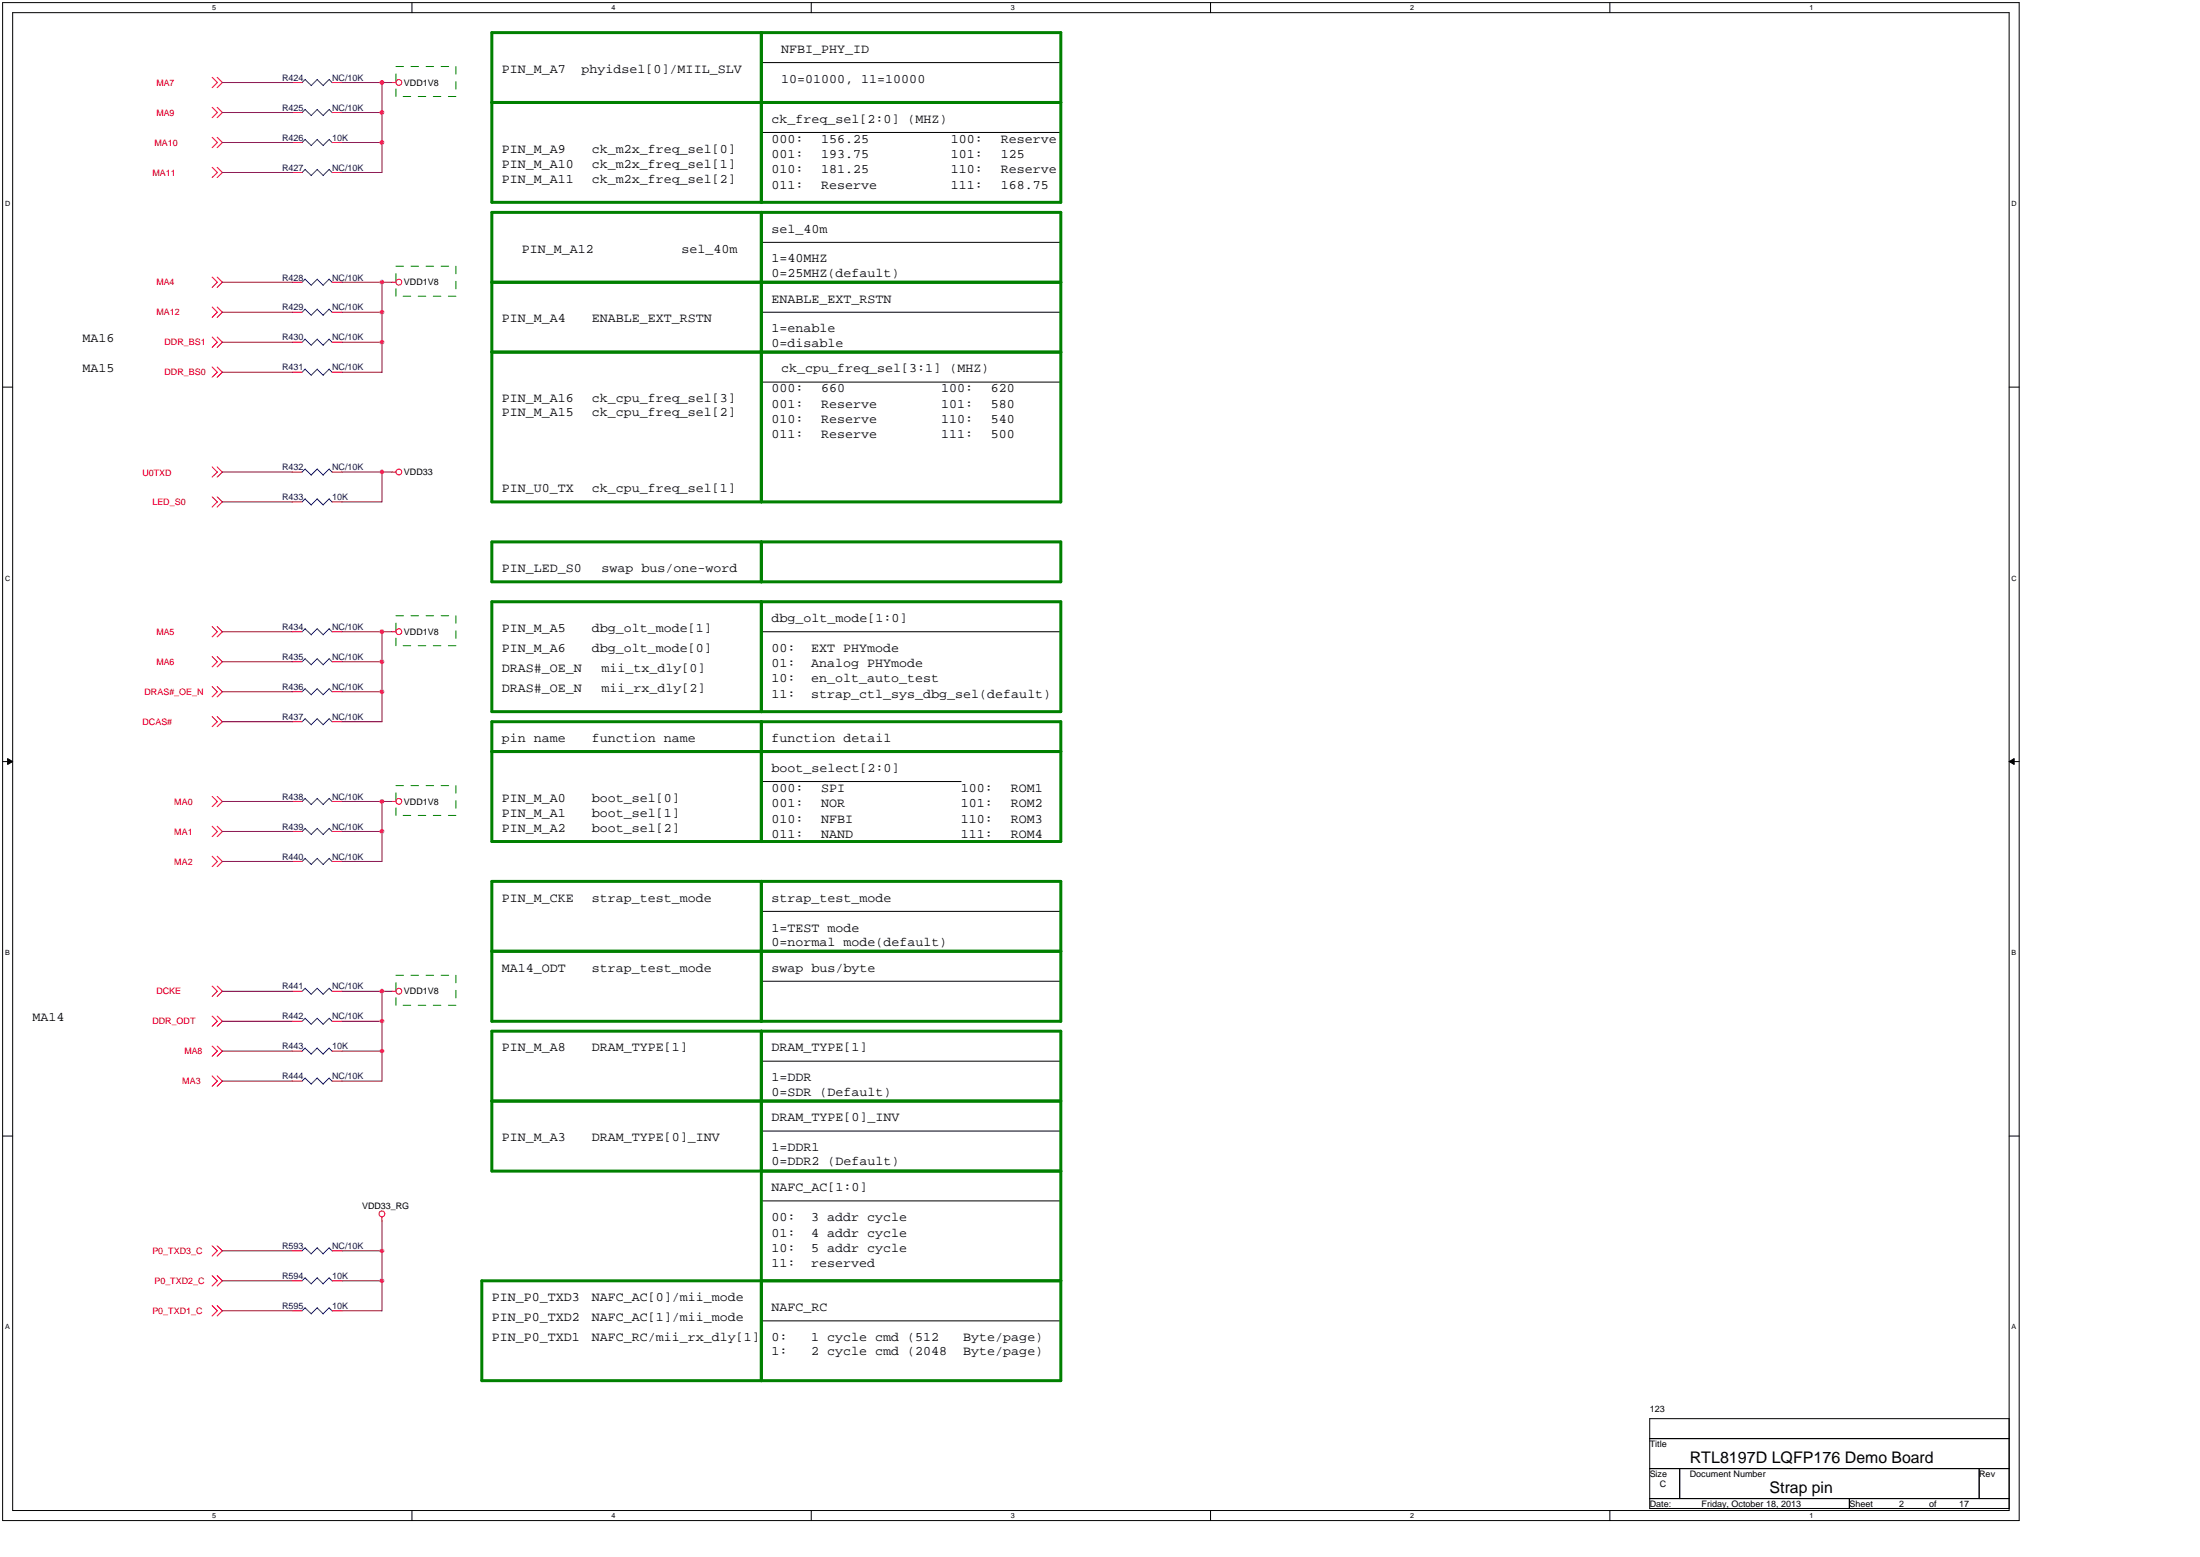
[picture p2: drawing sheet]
<svg xmlns="http://www.w3.org/2000/svg" width="297mm" height="210mm" viewBox="0 0 297 210" stroke-linecap="round" stroke-linejoin="round" font-family="sans-serif">
<path d="M.4 .4h271.9v204.6h-271.9zM1.7 1.7h269.2v201.9h-269.2z" fill="none" stroke="#000" stroke-width=".13"/>
<g fill="#fff">
<path d="M28.6 .5h.6v1.1h-.6z"/>
<path d="M28.6 203.8h.6v1h-.6z"/>
</g>
<path d="M55.6 .4v1.3M55.6 203.6v1.4" fill="none" stroke="#000" stroke-width=".13"/>
<g fill="#fff">
<path d="M82.5 .5h.5v1.1h-.5z"/>
<path d="M82.5 203.8h.5v1h-.5z"/>
</g>
<path d="M109.4 .4v1.3M109.4 203.6v1.4" fill="none" stroke="#000" stroke-width=".13"/>
<g fill="#fff">
<path d="M136.3 .5h.6v1.1h-.6z"/>
<path d="M136.3 203.8h.6v1h-.6z"/>
</g>
<path d="M163.3 .4v1.3M163.3 203.6v1.4" fill="none" stroke="#000" stroke-width=".13"/>
<g fill="#fff">
<path d="M190.2 .5h.5v1.1h-.5z"/>
<path d="M190.2 203.8h.5v1h-.5z"/>
</g>
<path d="M217.1 .4v1.3M217.1 203.6v1.4" fill="none" stroke="#000" stroke-width=".13"/>
<g fill="#fff">
<path d="M244 .5h.6v1.1h-.6z"/>
<path d="M244 203.8h.6v1h-.6z"/>
<path d="M.7 26.9h.7v1.1h-.7z"/>
<path d="M271.3 26.9h.7v1.1h-.7z"/>
<path d="M.7 77.4h.7v1.1h-.7z"/>
<path d="M271.3 77.4h.7v1.1h-.7z"/>
</g>
<path d="M.4 52.2h1.3M270.9 52.2h1.4" fill="none" stroke="#000" stroke-width=".13"/>
<g fill="#fff">
<path d="M.7 127.9h.6v1.1h-.6z"/>
<path d="M271.3 127.9h.6v1.1h-.6z"/>
</g>
<path d="M.4 102.7h1.3M1 102.3l.7 .4-.7 .4zM270.9 102.7l.7-.4v.8zM270.9 102.7h1.4" fill="none" stroke="#000" stroke-width=".13"/>
<path d="M1 102.3l.7 .4-.7 .4zM270.9 102.7l.7-.4v.8z" fill="#000"/>
<g fill="#fff">
<path d="M.7 178.4h.6v1h-.6z"/>
<path d="M271.3 178.4h.6v1h-.6z"/>
</g>
<g fill="none" stroke="#000" stroke-width=".13">
<path d="M102.7 8.4h40.4M102.7 17.9h40.4M102.7 32.7h40.4M102.7 51.5h40.4M102.7 42.1h40.4M102.7 85.2h40.4M102.7 105.4h26.9M102.7 132.3h40.4M102.7 122.9h40.4M.4 153.2h1.3M102.7 143.1h40.4M102.7 152.5h40.4"/>
<path d="M270.9 153.2h1.4M102.7 161.9h40.4M102.7 178.1h40.4M222.5 191.3h48.4v12.1h-48.4zM222.5 193.9h48.4M222.5 198h48.4M226.5 198v4M266.9 198v4M222.5 202h48.4M249.4 202v1.4"/>
</g>
<g fill="none" stroke="#008000" stroke-width=".4">
<path d="M66.3 4.4h76.8v22.9h-76.8zM66.3 13.8h76.8M102.7 4.4v22.9M66.3 28.6h76.8v39.1h-76.8zM66.3 38.1h76.8M102.7 28.6v39.1M66.3 47.5h76.8M66.3 73.1h76.8v5.3h-76.8zM102.7 73.1v5.3M66.3 97.3h76.8v16.1h-76.8zM66.3 81.1h76.8v14.8h-76.8zM102.7 81.1v14.8"/>
<path d="M102.7 97.3v16.1M66.3 101.3h76.8M66.3 118.8h76.8v18.9h-76.8zM102.7 118.8v18.9M66.3 128.2h76.8M102.7 139v47.1M66.3 148.4h76.8M143.1 157.9h-76.8v-18.9h76.8v47.1h-78.1v-13.4h78.1"/>
</g>
<g fill="none" stroke="#008000" stroke-width=".13" stroke-dasharray="1 1 1 1 1 1 1 1">
<path d="M53.4 9h8.1M53.4 13v-4M61.5 9v4M61.5 13h-8.1M53.4 35.9h8.1M53.4 39.9v-4M61.5 35.9v4M61.5 39.9h-8.1M53.4 83h8.1M53.4 87.1v-4.1M61.5 83v4.1M61.5 87.1h-8.1"/>
<path d="M53.4 105.9h8.1M53.4 109.9v-4M61.5 105.9v4M61.5 109.9h-8.1M53.4 131.5h8.1M53.4 135.5v-4M61.5 131.5v4M61.5 135.5h-8.1"/>
</g>
<g fill="none" stroke="#f00" stroke-width=".13">
<path d="M28.6 10.4l.7 .7-.7 .7M28.6 18.5l.7 .7-.7 .7M28.6 14.5l.7 .7-.7 .7M29.3 10.4l.7 .7-.7 .7M29.3 18.5l.7 .7-.7 .7M29.3 14.5l.7 .7-.7 .7M39.4 11.1h1.3M39.4 19.2h1.3M39.4 15.2h1.3M44.8 11.1h1.3M44.8 19.2h1.3M44.8 15.2h1.3"/>
<path d="M52.8 11.1h.6M28.6 22.6l.7 .7-.7 .6M28.6 37.4l.7 .7-.7 .6M29.3 22.6l.7 .7-.7 .6M29.3 37.4l.7 .7-.7 .6M39.4 38.1h1.3M39.4 23.3h1.3M44.8 38.1h1.3M44.8 23.3h1.3M52.8 38.1h.6M28.6 41.4l.7 .7-.7 .7M28.6 49.5l.7 .7-.7 .7"/>
<path d="M28.6 45.4l.7 .7-.7 .7M29.3 41.4l.7 .7-.7 .7M29.3 49.5l.7 .7-.7 .7M29.3 45.4l.7 .7-.7 .7M39.4 42.1h1.3M39.4 50.2h1.3M39.4 46.1h1.3M44.8 42.1h1.3M44.8 50.2h1.3M44.8 46.1h1.3M28.6 67l.7 .7-.7 .7M28.6 62.9l.7 .7-.7 .7"/>
<path d="M29.3 67l.7 .7-.7 .7M29.3 62.9l.7 .7-.7 .7M39.4 63.6h1.3M39.4 67.7h1.3M44.8 63.6h1.3M44.8 67.7h1.3M52.8 63.6h.6M28.6 96.6l.7 .7-.7 .7M28.6 92.6l.7 .7-.7 .7M28.6 84.5l.7 .7-.7 .7M28.6 88.5l.7 .7-.7 .7M29.3 96.6l.7 .7-.7 .7"/>
<path d="M29.3 92.6l.7 .7-.7 .7M29.3 84.5l.7 .7-.7 .7M29.3 88.5l.7 .7-.7 .7M39.4 85.2h1.3M39.4 89.2h1.3M39.4 97.3h1.3M39.4 93.3h1.3M44.8 85.2h1.3M44.8 89.2h1.3M44.8 97.3h1.3M44.8 93.3h1.3M52.8 85.2h.6"/>
<path d="M28.6 115.4l.7 .7-.7 .7M28.6 107.4l.7 .6-.7 .7M28.6 111.4l.7 .7-.7 .7M29.3 115.4l.7 .7-.7 .7M29.3 107.4l.7 .6-.7 .7M29.3 111.4l.7 .7-.7 .7M39.4 108h1.3M39.4 112.1h1.3M39.4 116.1h1.3M44.8 108h1.3M44.8 112.1h1.3M44.8 116.1h1.3"/>
<path d="M52.8 108h.6M28.6 132.9l.7 .7-.7 .7M28.6 137l.7 .7-.7 .7M29.3 132.9l.7 .7-.7 .7M29.3 137l.7 .7-.7 .7M39.4 133.6h1.3M39.4 137.7h1.3M44.8 133.6h1.3M44.8 137.7h1.3M52.8 133.6h.6M28.6 141l.7 .7-.7 .7M28.6 145l.7 .7-.7 .7"/>
<path d="M29.3 141l.7 .7-.7 .7M29.3 145l.7 .7-.7 .7M39.4 141.7h1.3M39.4 145.7h1.3M44.8 141.7h1.3M44.8 145.7h1.3M28.6 172l.7 .7-.7 .7M28.6 168l.7 .6-.7 .7M28.6 176l.7 .7-.7 .7M29.3 172l.7 .7-.7 .7M29.3 168l.7 .6-.7 .7M29.3 176l.7 .7-.7 .7"/>
<path d="M39.4 168.6h1.3M39.4 172.7h1.3M39.4 176.7h1.3M44.8 168.6h1.3M44.8 172.7h1.3M44.8 176.7h1.3M51.5 164.1v.5"/>
<circle cx="53.8" cy="11.1" r=".39"/>
<circle cx="53.8" cy="38" r=".39"/>
<circle cx="53.8" cy="63.6" r=".39"/>
<circle cx="53.8" cy="85.2" r=".39"/>
<circle cx="53.8" cy="108" r=".39"/>
<circle cx="53.8" cy="133.6" r=".39"/>
<circle cx="51.5" cy="163.6" r=".39"/>
</g>
<g fill="none" stroke="#00f" stroke-width=".13">
<path d="M41.1 10.7l.9 .8M41.2 18.8l-.5 .4M41.2 14.7l-.5 .5M41.2 10.7l-.5 .4M42.8 18.8l.8 .8M42.8 14.8l.8 .8M42.8 10.7l.8 .8M42.8 18.8l-.8 .8-.9-.8M42.8 14.7l-.8 .9-.9-.8M42.8 10.7l-.8 .8M44.4 18.8l.4 .4M44.4 14.8l.4 .4"/>
<path d="M44.4 10.7l.4 .4M44.4 18.8l-.8 .8M44.4 14.7l-.8 .9M44.4 10.7l-.8 .8M41.2 22.8l-.5 .5M41.2 37.6l-.5 .5M42.8 22.9l.8 .8M42.8 37.6l.8 .9M42.8 22.8l-.8 .9-.9-.8M42.8 37.6l-.8 .9-.9-.9M44.4 22.9l.4 .4M44.4 37.6l.4 .5"/>
<path d="M44.4 22.8l-.8 .9M44.4 37.6l-.8 .9M41.1 41.7l.9 .8M41.1 49.8l.9 .8M41.1 45.7l.9 .9M41.2 41.7l-.5 .4M41.2 49.8l-.5 .4M41.2 45.7l-.5 .4M42 50.6l.8-.8 .8 .8M42.8 41.7l.8 .8M42.8 45.7l.8 .9M42.8 41.7l-.8 .8"/>
<path d="M42.8 45.7l-.8 .8M44.4 41.7l.4 .4M44.4 49.8l.4 .4M44.4 45.7l.4 .5M44.4 41.7l-.8 .8M44.4 49.8l-.8 .8M44.4 45.7l-.8 .8M41.1 67.3l.9 .8M41.2 63.2l-.5 .4M41.2 67.2l-.5 .5M42.8 63.2l.8 .9M42.8 67.3l.8 .8"/>
<path d="M42.8 63.2l-.8 .9-.9-.9M42.8 67.2l-.8 .9M44.4 63.2l.4 .5M44.4 67.3l.4 .4M44.4 63.2l-.8 .8M44.4 67.2l-.8 .9M41.1 88.8l.9 .8M41.1 84.8l.9 .8M41.1 92.9l.9 .8M41.2 88.8l-.5 .4M41.2 84.7l-.5 .5M41.2 96.9l-.5 .4"/>
<path d="M41.2 92.8l-.5 .5M42 89.6l.8-.8 .8 .8M42 85.6l.8-.9 .8 .9M42.8 96.9l.8 .8M42.8 92.9l.8 .8M42.8 96.9l-.8 .8-.9-.8M42.8 92.8l-.8 .9M44.4 88.8l.4 .4M44.4 84.8l.4 .4M44.4 96.9l.4 .4M44.4 92.9l.4 .4M44.4 88.8l-.8 .8"/>
<path d="M44.4 84.7l-.8 .9M44.4 96.9l-.8 .8M44.4 92.8l-.8 .9M41.2 111.7l-.5 .4M41.2 115.7l-.5 .4M41.2 107.6l-.5 .4M42.8 111.7l.8 .8M42.8 115.7l.8 .9M42.8 107.6l.8 .9M42.8 111.7l-.8 .8-.9-.8M42.8 115.7l-.8 .9-.9-.9M42.8 107.6l-.8 .9-.9-.9"/>
<path d="M44.4 111.7l.4 .4M44.4 115.7l.4 .5M44.4 107.6l.4 .5M44.4 111.7l-.8 .8M44.4 115.7l-.8 .8M44.4 107.6l-.8 .9M41.2 133.2l-.5 .4M41.2 137.3l-.5 .4M42.8 133.2l.8 .9M42.8 137.3l.8 .8M42.8 133.2l-.8 .9-.9-.9M42.8 137.3l-.8 .8-.9-.8"/>
<path d="M44.4 133.2l.4 .5M44.4 137.3l.4 .4M44.4 133.2l-.8 .8M44.4 137.3l-.8 .8M41.1 141.3l.9 .8M41.1 145.3l.9 .9M41.2 141.3l-.5 .4M41.2 145.3l-.5 .4M42 142.1l.8-.8 .8 .8M42.8 145.3l.8 .9M42.8 145.3l-.8 .8M44.4 141.3l.4 .4"/>
<path d="M44.4 145.3l.4 .5M44.4 141.3l-.8 .8M44.4 145.3l-.8 .8M41.1 176.3l.9 .8M41.2 168.2l-.5 .4M41.2 172.2l-.5 .5M41.2 176.3l-.5 .4M42.8 168.2l.8 .9M42.8 172.3l.8 .8M42.8 176.3l.8 .8M42.8 168.2l-.8 .9-.9-.9M42.8 172.2l-.8 .9-.9-.8"/>
<path d="M42.8 176.3l-.8 .8M44.4 168.2l.4 .4M44.4 172.3l.4 .4M44.4 176.3l.4 .4M44.4 168.2l-.8 .8M44.4 172.2l-.8 .9M44.4 176.3l-.8 .8"/>
</g>
<g fill="none" stroke="#800040" stroke-width=".13">
<path d="M30 11.1h9.4M30 19.2h9.4M30 15.2h9.4M46.1 11.1h6.8M46.1 19.2h5.4M46.1 15.2h5.4M51.5 11.1v12.2h-5.4M30 23.3h9.4M30 38.1h9.4M46.1 38.1h6.8M51.5 38v12.2h-5.4M30 42.1h9.4"/>
<path d="M30 50.2h9.4M30 46.1h9.4M46.1 42.1h5.4M46.1 46.1h5.4M30 63.6h9.4M30 67.7h9.4M46.1 63.6h6.8M51.5 63.6v4.1h-5.4M30 85.2h9.4M30 89.2h9.4M30 97.3h9.4M30 93.3h9.4"/>
<path d="M46.1 85.2h6.8M46.1 89.2h5.4M46.1 93.3h5.4M51.5 85.1v12.2h-5.4M30 108h9.4M30 112.1h9.4M30 116.1h9.4M46.1 108h6.8M46.1 112.1h5.4M51.5 108v8.1h-5.4M30 137.7h9.4M30 133.6h9.4"/>
<path d="M46.1 133.6h6.8M46.1 137.7h5.4M51.5 133.6v12.1h-5.4M30 141.7h9.4M30 145.7h9.4M46.1 141.7h5.4M30 172.7h9.4M30 168.6h9.4M30 176.7h9.4M46.1 172.7h5.4M46.1 168.6h5.4M51.5 164.6v12.1h-5.4"/>
</g>
<circle cx="51.5" cy="19.2" r=".26" fill="#f0f"/>
<circle cx="51.5" cy="19.2" r=".26" fill="none" stroke="#f0f" stroke-width=".13"/>
<circle cx="51.5" cy="63.6" r=".26" fill="#f0f"/>
<circle cx="51.5" cy="63.6" r=".26" fill="none" stroke="#f0f" stroke-width=".13"/>
<circle cx="51.5" cy="141.7" r=".26" fill="#f0f"/>
<circle cx="51.5" cy="141.7" r=".26" fill="none" stroke="#f0f" stroke-width=".13"/>
<circle cx="51.5" cy="112.1" r=".26" fill="#f0f"/>
<circle cx="51.5" cy="112.1" r=".26" fill="none" stroke="#f0f" stroke-width=".13"/>
<circle cx="51.5" cy="11.1" r=".26" fill="#f0f"/>
<circle cx="51.5" cy="11.1" r=".26" fill="none" stroke="#f0f" stroke-width=".13"/>
<circle cx="51.5" cy="133.6" r=".26" fill="#f0f"/>
<circle cx="51.5" cy="133.6" r=".26" fill="none" stroke="#f0f" stroke-width=".13"/>
<circle cx="51.5" cy="38" r=".26" fill="#f0f"/>
<circle cx="51.5" cy="38" r=".26" fill="none" stroke="#f0f" stroke-width=".13"/>
<circle cx="51.5" cy="46.1" r=".26" fill="#f0f"/>
<circle cx="51.5" cy="46.1" r=".26" fill="none" stroke="#f0f" stroke-width=".13"/>
<circle cx="51.5" cy="93.2" r=".26" fill="#f0f"/>
<circle cx="51.5" cy="93.2" r=".26" fill="none" stroke="#f0f" stroke-width=".13"/>
<circle cx="51.5" cy="85.2" r=".26" fill="#f0f"/>
<circle cx="51.5" cy="85.2" r=".26" fill="none" stroke="#f0f" stroke-width=".13"/>
<circle cx="51.5" cy="15.2" r=".26" fill="#f0f"/>
<circle cx="51.5" cy="15.2" r=".26" fill="none" stroke="#f0f" stroke-width=".13"/>
<circle cx="51.5" cy="42.1" r=".26" fill="#f0f"/>
<circle cx="51.5" cy="42.1" r=".26" fill="none" stroke="#f0f" stroke-width=".13"/>
<circle cx="51.5" cy="89.2" r=".26" fill="#f0f"/>
<circle cx="51.5" cy="89.2" r=".26" fill="none" stroke="#f0f" stroke-width=".13"/>
<circle cx="51.5" cy="137.7" r=".26" fill="#f0f"/>
<circle cx="51.5" cy="137.7" r=".26" fill="none" stroke="#f0f" stroke-width=".13"/>
<circle cx="51.5" cy="108" r=".26" fill="#f0f"/>
<circle cx="51.5" cy="108" r=".26" fill="none" stroke="#f0f" stroke-width=".13"/>
<circle cx="51.5" cy="168.6" r=".26" fill="#f0f"/>
<circle cx="51.5" cy="168.6" r=".26" fill="none" stroke="#f0f" stroke-width=".13"/>
<circle cx="51.5" cy="172.7" r=".26" fill="#f0f"/>
<circle cx="51.5" cy="172.7" r=".26" fill="none" stroke="#f0f" stroke-width=".13"/>
<g font-size="2.2">
<text x="227.9" y="197.2">RTL8197D LQFP176 Demo Board</text>
<text x="238.6" y="201.3">Strap pin</text>
</g>
<g font-size="1.8">
<text x="67.7" y="9.8">PIN_M_A7</text>
<text x="78.4" y="9.8">phyidsel[0]/MIIL_SLV</text>
<text x="105.4" y="7.1">NFBI_PHY_ID</text>
<text x="105.4" y="11.2">10=01000, 11=10000</text>
<text x="104" y="16.5">ck_freq_sel[2:0] (MHZ)</text>
<text x="67.7" y="20.6">PIN_M_A9</text>
<text x="67.7" y="22.6">PIN_M_A10</text>
<text x="79.8" y="20.6">ck_m2x_freq_sel[0]</text>
<text x="79.8" y="22.6">ck_m2x_freq_sel[1]</text>
<text x="104" y="19.2">000:</text>
<text x="104" y="21.3">001:</text>
<text x="104" y="23.4">010:</text>
<text x="110.8" y="19.2">156.25</text>
<text x="110.8" y="21.3">193.75</text>
<text x="110.8" y="23.4">181.25</text>
<text x="128.2" y="19.2">100:</text>
<text x="128.2" y="21.3">101:</text>
<text x="128.2" y="23.4">110:</text>
<text x="135" y="19.2">Reserve</text>
<text x="135" y="21.3">125</text>
<text x="135" y="23.4">Reserve</text>
<text x="67.7" y="24.7">PIN_M_A11</text>
<text x="79.8" y="24.7">ck_m2x_freq_sel[2]</text>
<text x="104" y="25.5">011:</text>
<text x="110.8" y="25.5">Reserve</text>
<text x="128.2" y="25.5">111:</text>
<text x="135" y="25.5">168.75</text>
<text x="70.4" y="34.1">PIN_M_A12</text>
<text x="91.9" y="34.1">sel_40m</text>
<text x="104" y="35.4">1=40MHZ</text>
<text x="104" y="31.4">sel_40m</text>
<text x="104" y="37.3">0=25MHZ(default)</text>
<text x="104" y="40.8">ENABLE_EXT_RSTN</text>
<text x="11.1" y="46.2">MA16</text>
<text x="67.7" y="43.5">PIN_M_A4</text>
<text x="79.8" y="43.5">ENABLE_EXT_RSTN</text>
<text x="104" y="44.8">1=enable</text>
<text x="104" y="46.7">0=disable</text>
<text x="11.1" y="50.2">MA15</text>
<text x="104" y="52.9">000:</text>
<text x="105.4" y="50.2">ck_cpu_freq_sel[3:1] (MHZ)</text>
<text x="110.8" y="52.9">660</text>
<text x="126.9" y="52.9">100:</text>
<text x="133.6" y="52.9">620</text>
<text x="67.7" y="54.2">PIN_M_A16</text>
<text x="67.7" y="56.1">PIN_M_A15</text>
<text x="79.8" y="54.2">ck_cpu_freq_sel[3]</text>
<text x="79.8" y="56.1">ck_cpu_freq_sel[2]</text>
<text x="104" y="55">001:</text>
<text x="104" y="57">010:</text>
<text x="104" y="59.1">011:</text>
<text x="110.8" y="55">Reserve</text>
<text x="110.8" y="57">Reserve</text>
<text x="110.8" y="59.1">Reserve</text>
<text x="126.9" y="55">101:</text>
<text x="126.9" y="57">110:</text>
<text x="126.9" y="59.1">111:</text>
<text x="133.6" y="55">580</text>
<text x="133.6" y="57">540</text>
<text x="133.6" y="59.1">500</text>
<text x="67.7" y="66.4">PIN_U0_TX</text>
<text x="79.8" y="66.4">ck_cpu_freq_sel[1]</text>
<text x="67.7" y="77.1">PIN_LED_S0</text>
<text x="81.1" y="77.1">swap bus/one-word</text>
<text x="104" y="83.9">dbg_olt_mode[1:0]</text>
<text x="67.7" y="85.2">PIN_M_A5</text>
<text x="67.7" y="87.9">PIN_M_A6</text>
<text x="79.8" y="87.9">dbg_olt_mode[0]</text>
<text x="79.8" y="85.2">dbg_olt_mode[1]</text>
<text x="104" y="87.9">00:</text>
<text x="104" y="90">01:</text>
<text x="109.4" y="87.9">EXT PHYmode</text>
<text x="109.4" y="90">Analog PHYmode</text>
<text x="67.7" y="90.6">DRAS#_OE_N</text>
<text x="67.7" y="93.3">DRAS#_OE_N</text>
<text x="81.1" y="93.3">mii_rx_dly[2]</text>
<text x="81.1" y="90.6">mii_tx_dly[0]</text>
<text x="104" y="92">10:</text>
<text x="104" y="94.1">11:</text>
<text x="109.4" y="92">en_olt_auto_test</text>
<text x="109.4" y="94.1">strap_ctl_sys_dbg_sel(default)</text>
<text x="67.7" y="100">pin name</text>
<text x="79.8" y="100">function name</text>
<text x="104" y="100">function detail</text>
<text x="104" y="106.7">000:</text>
<text x="104" y="104">boot_select[2:0]</text>
<text x="110.8" y="106.7">SPI</text>
<text x="129.6" y="106.7">100:</text>
<text x="136.3" y="106.7">ROM1</text>
<text x="67.7" y="108.1">PIN_M_A0</text>
<text x="67.7" y="110.1">PIN_M_A1</text>
<text x="67.7" y="112.2">PIN_M_A2</text>
<text x="79.8" y="108.1">boot_sel[0]</text>
<text x="79.8" y="110.1">boot_sel[1]</text>
<text x="79.8" y="112.2">boot_sel[2]</text>
<text x="104" y="108.8">001:</text>
<text x="104" y="110.9">010:</text>
<text x="104" y="113">011:</text>
<text x="110.8" y="108.8">NOR</text>
<text x="110.8" y="110.9">NFBI</text>
<text x="110.8" y="113">NAND</text>
<text x="129.6" y="108.8">101:</text>
<text x="129.6" y="110.9">110:</text>
<text x="129.6" y="113">111:</text>
<text x="136.3" y="108.8">ROM2</text>
<text x="136.3" y="110.9">ROM3</text>
<text x="136.3" y="113">ROM4</text>
<text x="67.7" y="121.6">PIN_M_CKE</text>
<text x="79.8" y="121.6">strap_test_mode</text>
<text x="104" y="125.6">1=TEST mode</text>
<text x="104" y="121.6">strap_test_mode</text>
<text x="67.7" y="131">MA14_ODT</text>
<text x="79.8" y="131">strap_test_mode</text>
<text x="104" y="127.5">0=normal mode(default)</text>
<text x="104" y="131">swap bus/byte</text>
<text x="4.4" y="137.7">MA14</text>
<text x="67.7" y="141.7">PIN_M_A8</text>
<text x="79.8" y="141.7">DRAM_TYPE[1]</text>
<text x="104" y="141.7">DRAM_TYPE[1]</text>
<text x="104" y="145.8">1=DDR</text>
<text x="104" y="147.7">0=SDR (Default)</text>
<text x="67.7" y="153.9">PIN_M_A3</text>
<text x="79.8" y="153.9">DRAM_TYPE[0]_INV</text>
<text x="104" y="151.2">DRAM_TYPE[0]_INV</text>
<text x="104" y="155.2">1=DDR1</text>
<text x="104" y="157.1">0=DDR2 (Default)</text>
<text x="104" y="160.6">NAFC_AC[1:0]</text>
<text x="104" y="164.6">00:</text>
<text x="104" y="166.7">01:</text>
<text x="109.4" y="164.6">3 addr cycle</text>
<text x="109.4" y="166.7">4 addr cycle</text>
<text x="104" y="168.8">10:</text>
<text x="104" y="170.9">11:</text>
<text x="109.4" y="168.8">5 addr cycle</text>
<text x="109.4" y="170.9">reserved</text>
<text x="66.3" y="178.1">PIN_P0_TXD2</text>
<text x="66.3" y="175.4">PIN_P0_TXD3</text>
<text x="79.8" y="175.4">NAFC_AC[0]/mii_mode</text>
<text x="79.8" y="178.1">NAFC_AC[1]/mii_mode</text>
<text x="104" y="176.7">NAFC_RC</text>
<text x="66.3" y="180.8">PIN_P0_TXD1</text>
<text x="79.8" y="180.8">NAFC_RC/mii_rx_dly[1]</text>
<text x="104" y="180.8">0:</text>
<text x="104" y="182.7">1:</text>
<text x="109.4" y="180.8">1 cycle cmd (512</text>
<text x="109.4" y="182.7">2 cycle cmd (2048</text>
<text x="129.9" y="180.8">Byte/page)</text>
<text x="129.9" y="182.7">Byte/page)</text>
</g>
<g font-size="1.2" fill="#f00">
<text x="21.1" y="11.5">MA7</text>
<text x="21.1" y="15.6">MA9</text>
<text x="20.5" y="23.7">MA11</text>
<text x="20.8" y="19.6">MA10</text>
<text x="21.1" y="38.5">MA4</text>
<text x="21.1" y="42.5">MA12</text>
<text x="22.2" y="46.6">DDR_BS1</text>
<text x="22.2" y="50.6">DDR_BS0</text>
<text x="19.2" y="64.2">U0TXD</text>
<text x="20.5" y="68.1">LED_S0</text>
<text x="21.1" y="85.6">MA5</text>
<text x="21.1" y="89.6">MA6</text>
<text x="19.5" y="93.7">DRAS#_OE_N</text>
<text x="19.2" y="97.7">DCAS#</text>
<text x="23.5" y="108.5">MA0</text>
<text x="23.5" y="112.5">MA1</text>
<text x="23.5" y="116.6">MA2</text>
<text x="21.1" y="134.1">DCKE</text>
<text x="20.5" y="138.1">DDR_ODT</text>
<text x="24.9" y="142.1">MA8</text>
<text x="24.6" y="146.2">MA3</text>
<text x="20.5" y="169.1">P0_TXD3_C</text>
<text x="20.8" y="173.1">P0_TXD2_C</text>
<text x="20.5" y="177.1">P0_TXD1_C</text>
</g>
<g font-size="1.2" fill="#000080">
<text x="38.1" y="10.9">R424</text>
<text x="44.8" y="10.9">NC/10K</text>
<text x="38.1" y="14.9">R425</text>
<text x="44.8" y="14.9">NC/10K</text>
<text x="38.1" y="23">R427</text>
<text x="38.1" y="19">R426</text>
<text x="44.8" y="23">NC/10K</text>
<text x="44.8" y="19">10K</text>
<text x="38.1" y="37.8">R428</text>
<text x="38.1" y="41.8">R429</text>
<text x="44.8" y="37.8">NC/10K</text>
<text x="44.8" y="41.8">NC/10K</text>
<text x="38.1" y="45.9">R430</text>
<text x="44.8" y="45.9">NC/10K</text>
<text x="38.1" y="49.9">R431</text>
<text x="44.8" y="49.9">NC/10K</text>
<text x="38.1" y="63.4">R432</text>
<text x="44.8" y="63.4">NC/10K</text>
<text x="38.1" y="67.4">R433</text>
<text x="44.8" y="67.4">10K</text>
<text x="38.1" y="89">R435</text>
<text x="38.1" y="84.9">R434</text>
<text x="44.8" y="89">NC/10K</text>
<text x="44.8" y="84.9">NC/10K</text>
<text x="38.1" y="93">R436</text>
<text x="44.8" y="93">NC/10K</text>
<text x="38.1" y="97">R437</text>
<text x="44.8" y="97">NC/10K</text>
<text x="38.1" y="107.8">R438</text>
<text x="44.8" y="107.8">NC/10K</text>
<text x="38.1" y="111.9">R439</text>
<text x="44.8" y="111.9">NC/10K</text>
<text x="38.1" y="115.9">R440</text>
<text x="44.8" y="115.9">NC/10K</text>
<text x="38.1" y="133.4">R441</text>
<text x="38.1" y="137.4">R442</text>
<text x="44.8" y="133.4">NC/10K</text>
<text x="44.8" y="137.4">NC/10K</text>
<text x="38.1" y="141.5">R443</text>
<text x="44.8" y="141.5">10K</text>
<text x="38.1" y="145.5">R444</text>
<text x="44.8" y="145.5">NC/10K</text>
<text x="38.1" y="168.4">R593</text>
<text x="38.1" y="172.4">R594</text>
<text x="44.8" y="168.4">NC/10K</text>
<text x="44.8" y="172.4">10K</text>
<text x="38.1" y="176.5">R595</text>
<text x="44.8" y="176.5">10K</text>
</g>
<g font-size="1.2">
<text x="54.5" y="11.5">VDD1V8</text>
<text x="54.5" y="38.5">VDD1V8</text>
<text x="54.5" y="64.1">VDD33</text>
<text x="54.5" y="85.6">VDD1V8</text>
<text x="54.5" y="108.5">VDD1V8</text>
<text x="54.5" y="134.1">VDD1V8</text>
<text x="48.8" y="163">VDD33_RG</text>
<text x="222.5" y="190.3">123</text>
<text x="222.5" y="195">Title</text>
<text x="222.5" y="199.1">Size</text>
<text x="222.5" y="203.1">Date:</text>
<text x="223.8" y="200.4">C</text>
<text x="227.9" y="199.1">Document Number</text>
<text x="229.5" y="203.1">Friday, October 18, 2013</text>
<text x="249.4" y="203.1">Sheet</text>
<text x="256.1" y="203.1">2</text>
<text x="260.2" y="203.1">of</text>
<text x="264.2" y="203.1">17</text>
<text x="266.9" y="199.1">Rev</text>
</g>
<g font-size="1">
<text x="28.6" y="1.3">5</text>
<text x="82.5" y="1.3">4</text>
<text x="136.3" y="1.3">3</text>
<text x="190.2" y="1.3">2</text>
<text x="244" y="1.3">1</text>
<text x=".7" y="27.8">D</text>
<text x="271.3" y="27.8">D</text>
<text x=".7" y="78.3">C</text>
<text x="271.3" y="78.3">C</text>
<text x=".7" y="128.7">B</text>
<text x="271.3" y="128.7">B</text>
<text x=".7" y="179.2">A</text>
<text x="271.3" y="179.2">A</text>
<text x="28.6" y="204.6">5</text>
<text x="82.5" y="204.6">4</text>
<text x="136.3" y="204.6">3</text>
<text x="190.2" y="204.6">2</text>
<text x="244" y="204.6">1</text>
</g>
</svg>
